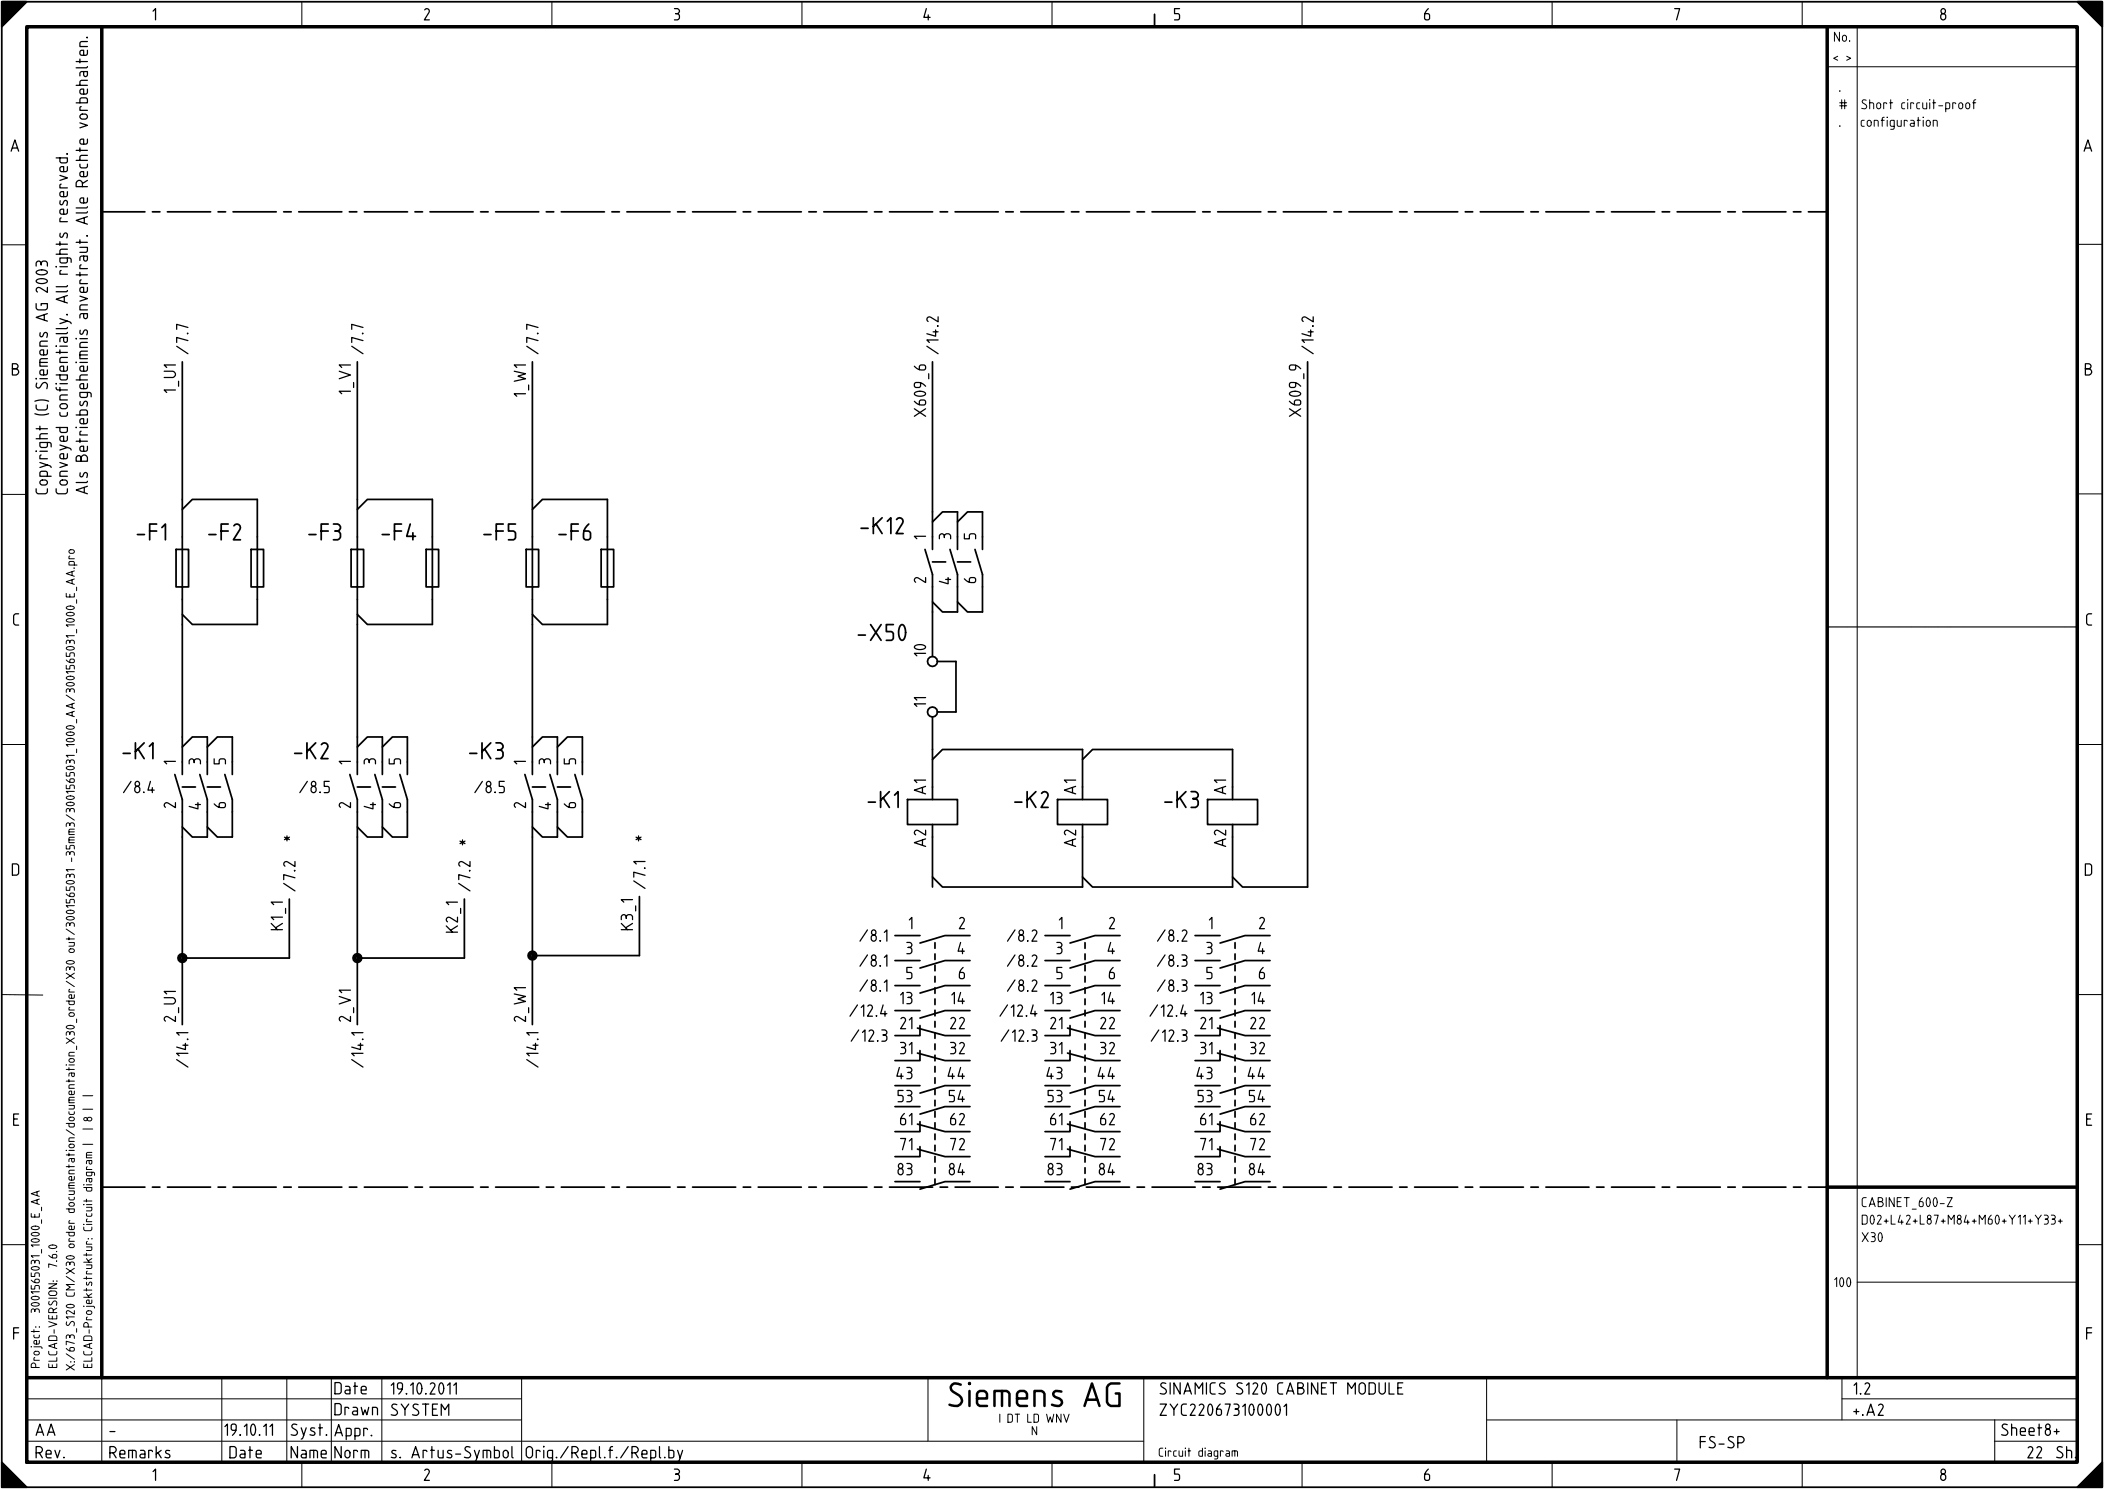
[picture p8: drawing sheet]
<svg xmlns="http://www.w3.org/2000/svg" width="421mm" height="298mm" viewBox="0 0 421 298" stroke-linecap="round" stroke-linejoin="round" font-family="sans-serif">
<g fill="none" stroke="#000" stroke-width=".35">
<path d="M.4 .3h420v297h-420zM.4 .3h5l-5 5zM.5 4.9h.1M.5 4.9h.2M.5 4.8h.2M.5 4.7h.3M.5 4.6h.4M.5 4.6h.5M.5 4.5h.5M.5 4.4h.6M.5 4.3h.7M.5 4.3h.8"/>
<path d="M.5 4.2h.8M.5 4.1h.9M.5 4h1M.5 3.9h1.1M.5 3.8h1.2M.5 3.8h1.3M.5 3.7h1.3M.5 3.6h1.4M.5 3.5h1.5M.5 3.5h1.6M.5 3.4h1.6M.5 3.3h1.7"/>
<path d="M.5 3.2h1.8M.5 3.2h1.9M.5 3.1h1.9M.5 3h2M.5 2.9h2.1M.5 2.9h2.2M.5 2.8h2.2M.5 2.7h2.3M.5 2.6h2.4M.5 2.6h2.5M.5 2.5h2.5M.5 2.4h2.6"/>
<path d="M.5 2.3h2.7M.5 2.3h2.8M.5 2.2h2.8M.5 2.1h2.9M.5 2h3M.5 2h3.1M.5 1.9h3.1M.5 1.8h3.2M.5 1.7h3.3M.5 1.7h3.4M.5 1.6h3.4M.5 1.5h3.5"/>
<path d="M.5 1.4h3.6M.5 1.3h3.7M.5 1.2h3.8M.5 1.2h3.9M.5 1.1h3.9M.5 1h4M.5 .9h4.1M.5 .9h4.2M.5 .8h4.2M.5 .7h4.3M.5 .6h4.4M.5 .6h4.5"/>
<path d="M.5 .5h4.5M.5 .4h4.6M.5 .3h4.7M230.9 2.9v2.4M415.4 .3h5v5zM415.5 .3h4.7M415.6 .4h4.6M415.7 .5h4.5M415.7 .6h4.5M415.8 .6h4.4M415.9 .7h4.3M416 .8h4.2"/>
<path d="M416 .9h4.2M416.1 .9h4.1M416.2 1h4M416.3 1.1h3.9M416.3 1.2h3.9M416.4 1.2h3.8M416.5 1.3h3.7M416.6 1.4h3.6M416.7 1.5h3.5M416.8 1.6h3.4M416.8 1.7h3.4M416.9 1.7h3.3"/>
<path d="M417 1.8h3.2M417.1 1.9h3.1M417.1 2h3.1M417.2 2h3M417.3 2.1h2.9M417.4 2.2h2.8M417.4 2.3h2.8M417.5 2.3h2.7M417.6 2.4h2.6M417.7 2.5h2.5M417.7 2.6h2.5M417.8 2.6h2.4"/>
<path d="M417.9 2.7h2.3M418 2.8h2.2M418 2.9h2.2M418.1 2.9h2.1M418.2 3h2M418.3 3.1h1.9M418.3 3.2h1.9M418.4 3.2h1.8M418.5 3.3h1.7M418.6 3.4h1.6M418.6 3.5h1.6M418.7 3.5h1.5"/>
<path d="M418.8 3.6h1.4M418.9 3.7h1.3M418.9 3.8h1.3M419 3.8h1.2M419.1 3.9h1.1M419.2 4h1M419.3 4.1h.9M419.4 4.2h.8M419.4 4.3h.8M419.5 4.3h.7M419.6 4.4h.6M419.7 4.5h.5"/>
<path d="M419.7 4.6h.5M419.8 4.6h.4M419.9 4.7h.3M420 4.8h.2M420 4.9h.2M420.1 4.9h.1M20.4 42.4h8.6M30.5 42.4h1.5M33.5 42.4h8.6M43.6 42.4h1.5M46.6 42.4h8.6M56.7 42.4h1.5"/>
<path d="M59.7 42.4h8.7M69.9 42.4h1.5M72.9 42.4h8.6M83 42.4h1.5M86 42.4h8.6M96.1 42.4h1.5M99.1 42.4h8.6M109.2 42.4h1.5M112.2 42.4h8.7M122.4 42.4h1.5M125.4 42.4h8.6M135.5 42.4h1.5"/>
<path d="M138.5 42.4h8.6M148.6 42.4h1.5M151.6 42.4h8.6M161.7 42.4h1.5M164.7 42.4h8.7M174.9 42.4h1.5M177.9 42.4h8.6M188 42.4h1.5M191 42.4h8.6M201.1 42.4h1.5M204.1 42.4h8.6M214.2 42.4h1.5"/>
<path d="M217.2 42.4h8.7M227.4 42.4h1.5M230.4 42.4h8.6M240.5 42.4h1.5M243.5 42.4h8.6M253.6 42.4h1.5M256.6 42.4h8.6M266.7 42.4h1.5M269.7 42.4h8.7M279.9 42.4h1.5M282.9 42.4h8.6M293 42.4h1.5"/>
<path d="M296 42.4h8.6M306.1 42.4h1.5M309.1 42.4h8.6M319.2 42.4h1.5M322.2 42.4h8.7M332.4 42.4h1.5M335.4 42.4h8.6M345.5 42.4h1.5M348.5 42.4h8.6M358.6 42.4h1.5M361.6 42.4h3.8M36.5 72.3v82.5"/>
<path d="M71.5 72.3v82.5M106.5 72.3v82.5M186.5 72.3v37.5M261.5 72.3v105h-13l-2-2M35.2 109.8h2.5v7.5h-2.5zM36.5 101.9l2-2h13v24.9h-13l-2-2M50.2 109.8h2.5v7.5h-2.5zM70.2 109.8h2.5v7.5h-2.5zM71.5 101.9l2-2h13v24.9h-13l-2-2M85.2 109.8h2.5v7.5h-2.5zM105.2 109.8h2.5v7.5h-2.5zM106.5 101.9l2-2h13v24.9h-13l-2-2"/>
<path d="M120.2 109.8h2.5v7.5h-2.5zM185 109.8l1.5 5.1v16.4M186.5 104.3l2-2h3v7.5M186.5 112.3h2.6M190 109.8l1.5 5.1v7.5h-3l-2-2M191.5 104.3l2-2h3v7.5M191.5 112.3h2.6M195 109.8l1.5 5.1v7.5h-3l-2-2M187.5 132.2h3.7v10.1h-3.7M35 154.8l1.5 5.1v45M36.5 149.3l2-2h3v7.5M36.5 157.3h2.6"/>
<path d="M40 154.8l1.5 5.1v7.5h-3l-2-2M41.5 149.3l2-2h3v7.5M41.5 157.3h2.6M45 154.8l1.5 5.1v7.5h-3l-2-2M70 154.8l1.5 5.1v45M71.5 149.3l2-2h3v7.5M71.5 157.3h2.6M75 154.8l1.5 5.1v7.5h-3l-2-2M76.5 149.3l2-2h3v7.5M76.5 157.3h2.6M80 154.8l1.5 5.1v7.5h-3l-2-2M105 154.8l1.5 5.1v45"/>
<path d="M106.5 149.3l2-2h3v7.5M106.5 157.3h2.6M110 154.8l1.5 5.1v7.5h-3l-2-2M111.5 149.3l2-2h3v7.5M111.5 157.3h2.6M115 154.8l1.5 5.1v7.5h-3l-2-2M181.5 159.9h10v4.9h-10zM186.5 151.8l2-2h28v10.1M186.5 143.3v16.6M211.5 159.9h10v4.9h-10zM216.5 151.8l2-2h28v10.1M241.5 159.9h10v4.9h-10z"/>
<path d="M57.9 179.8v11.7h-21.4M92.9 179.8v11.7h-21.4M127.9 179.2v11.9h-21.4M186.5 164.8v12.5M216.5 164.8v12.5h-28l-2-2M246.5 164.8v12.5h-28l-2-2M179 187h5M179 197.1h5M179 192h5M187 188.5v1.1M187 190.7v1.1M187 193v1.1"/>
<path d="M187 195.2v1.1M187 197.5v1.1M187 199.7v1.2M194 187h-5l-5 1.5M194 197.1h-5l-5 1.5M194 192h-5l-5 1.5M209 187h5M209 197.1h5M209 192h5M217 188.5v1.1M217 190.7v1.1M217 193v1.1"/>
<path d="M217 195.2v1.1M217 197.5v1.1M217 199.7v1.2M224 187h-5l-5 1.5M224 197.1h-5l-5 1.5M224 192h-5l-5 1.5M239 187h5M239 197.1h5M239 192h5M247 188.5v1.1M247 190.7v1.1M247 193v1.1"/>
<path d="M247 195.2v1.1M247 197.5v1.1M247 199.7v1.2M254 187h-5l-5 1.5M254 197.1h-5l-5 1.5M254 192h-5l-5 1.5M179 202h5M179 217.1h5M183.5 205.5l5.5 1.5h5M183.5 210.5l5.5 1.5h5M184 205v2h-5M184 210.1v1.9h-5"/>
<path d="M187 202v1.1M187 204.2v1.1M187 206.5v1.1M187 208.7v1.1M187 211v1.1M187 213.2v1.1M187 215.5v1.1M187 217.7v1.1M187 220v1.1M194 202h-5l-5 1.5M194 217.1h-5l-5 1.4M209 202h5"/>
<path d="M209 217.1h5M213.5 205.5l5.5 1.5h5M213.5 210.5l5.5 1.5h5M214 205v2h-5M214 210.1v1.9h-5M217 202v1.1M217 204.2v1.1M217 206.5v1.1M217 208.7v1.1M217 211v1.1M217 213.2v1.1M217 215.5v1.1"/>
<path d="M217 217.7v1.1M217 220v1.1M224 202h-5l-5 1.5M224 217.1h-5l-5 1.4M239 202h5M239 217.1h5M243.5 205.5l5.5 1.5h5M243.5 210.5l5.5 1.5h5M244 205v2h-5M244 210.1v1.9h-5M247 202v1.1M247 204.2v1.1"/>
<path d="M247 206.5v1.1M247 208.7v1.1M247 211v1.1M247 213.2v1.1M247 215.5v1.1M247 217.7v1.1M247 220v1.1M254 202h-5l-5 1.5M254 217.1h-5l-5 1.4M20.4 237.3h8.6M30.5 237.3h1.5M33.5 237.3h8.6"/>
<path d="M43.6 237.3h1.5M46.6 237.3h8.6M56.7 237.3h1.5M59.7 237.3h8.7M69.9 237.3h1.5M72.9 237.3h8.6M83 237.3h1.5M86 237.3h8.6M96.1 237.3h1.5M99.1 237.3h8.6M109.2 237.3h1.5M112.2 237.3h8.7"/>
<path d="M122.4 237.3h1.5M125.4 237.3h8.6M135.5 237.3h1.5M138.5 237.3h8.6M148.6 237.3h1.5M151.6 237.3h8.6M161.7 237.3h1.5M164.7 237.3h8.7M174.9 237.3h1.5M177.9 237.3h8.6M179 221.2h5M179 236.2h5"/>
<path d="M183.5 224.7l5.5 1.6h5M183.5 229.8l5.5 1.4h5M184 224.3v2h-5M184 229.2v2h-5M187 222.2v1.2M187 224.5v1.1M187 226.7v1.1M187 229v1.1M187 231.2v1.2M187 233.5v1.1M187 235.7v1.1M188 237.3h1.5"/>
<path d="M191 237.3h8.6M194 221.2h-5l-5 1.6M194 236.2h-5l-5 1.6M201.1 237.3h1.5M204.1 237.3h8.6M209 221.2h5M209 236.2h5M213.5 224.7l5.5 1.6h5M213.5 229.8l5.5 1.4h5M214 224.3v2h-5M214 229.2v2h-5M214.2 237.3h1.5"/>
<path d="M217 222.2v1.2M217 224.5v1.1M217 226.7v1.1M217 229v1.1M217 231.2v1.2M217 233.5v1.1M217 235.7v1.1M217.2 237.3h8.7M224 221.2h-5l-5 1.6M224 236.2h-5l-5 1.6M227.4 237.3h1.5M230.4 237.3h8.6"/>
<path d="M239 221.2h5M239 236.2h5M240.5 237.3h1.5M243.5 224.7l5.5 1.6h5M243.5 229.8l5.5 1.4h5M243.5 237.3h8.6M244 224.3v2h-5M244 229.2v2h-5M247 222.2v1.2M247 224.5v1.1M247 226.7v1.1M247 229v1.1"/>
<path d="M247 231.2v1.2M247 233.5v1.1M247 235.7v1.1M253.6 237.3h1.5M254 221.2h-5l-5 1.6M254 236.2h-5l-5 1.6M256.6 237.3h8.6M266.7 237.3h1.5M269.7 237.3h8.7M279.9 237.3h1.5M282.9 237.3h8.6M293 237.3h1.5"/>
<path d="M296 237.3h8.6M306.1 237.3h1.5M309.1 237.3h8.6M319.2 237.3h1.5M322.2 237.3h8.7M332.4 237.3h1.5M335.4 237.3h8.6M345.5 237.3h1.5M348.5 237.3h8.6M358.6 237.3h1.5M361.6 237.3h3.8M.4 292.4l5 4.9h-5z"/>
<path d="M.5 297.3h4.6M.5 297.2h4.5M.5 297.1h4.5M.5 297.1h4.4M.5 297h4.4M.5 297h4.3M.5 296.9h4.2M.5 296.8h4.2M.5 296.8h4.1M.5 296.7h4.1M.5 296.7h4M.5 296.6h3.9"/>
<path d="M.5 296.5h3.9M.5 296.5h3.8M.5 296.4h3.8M.5 296.4h3.7M.5 296.3h3.6M.5 296.2h3.6M.5 296.2h3.5M.5 296.1h3.5M.5 296.1h3.4M.5 296h3.4M.5 296h3.3M.5 295.9h3.3"/>
<path d="M.5 295.9h3.2M.5 295.8h3.1M.5 295.7h3.1M.5 295.7h3M.5 295.6h3M.5 295.6h2.9M.5 295.5h2.8M.5 295.4h2.8M.5 295.4h2.7M.5 295.3h2.7M.5 295.3h2.6M.5 295.2h2.5"/>
<path d="M.5 295.1h2.5M.5 295.1h2.4M.5 295h2.4M.5 295h2.3M.5 294.9h2.2M.5 294.8h2.2M.5 294.8h2.1M.5 294.7h2.1M.5 294.7h2M.5 294.6h1.9M.5 294.5h1.9M.5 294.5h1.8"/>
<path d="M.5 294.4h1.8M.5 294.4h1.7M.5 294.3h1.6M.5 294.2h1.6M.5 294.2h1.5M.5 294.1h1.5M.5 294.1h1.4M.5 294h1.3M.5 293.9h1.3M.5 293.9h1.2M.5 293.8h1.2M.5 293.8h1.1"/>
<path d="M.5 293.7h1M.5 293.6h1M.5 293.6h.9M.5 293.5h.9M.5 293.5h.8M.5 293.4h.8M.5 293.4h.7M.5 293.3h.7M.5 293.3h.6M.5 293.2h.5M.5 293.1h.5M.5 293.1h.4"/>
<path d="M.5 293h.4M.5 293h.3M.5 292.9h.2M.5 292.8h.2M.5 292.8h.1M.5 292.7h.1M230.9 294.8v2.5M415.4 297.3l5-4.9v4.9zM415.6 297.3h4.6M415.7 297.2h4.5M415.7 297.1h4.5M415.8 297.1h4.4"/>
<path d="M415.8 297h4.4M415.9 297h4.3M416 296.9h4.2M416 296.8h4.2M416.1 296.8h4.1M416.1 296.7h4.1M416.2 296.7h4M416.3 296.6h3.9M416.3 296.5h3.9M416.4 296.5h3.8M416.4 296.4h3.8M416.5 296.4h3.7"/>
<path d="M416.6 296.3h3.6M416.6 296.2h3.6M416.7 296.2h3.5M416.7 296.1h3.5M416.8 296.1h3.4M416.8 296h3.4M416.9 296h3.3M416.9 295.9h3.3M417 295.9h3.2M417.1 295.8h3.1M417.1 295.7h3.1M417.2 295.7h3"/>
<path d="M417.2 295.6h3M417.3 295.6h2.9M417.4 295.5h2.8M417.4 295.4h2.8M417.5 295.4h2.7M417.5 295.3h2.7M417.6 295.3h2.6M417.7 295.2h2.5M417.7 295.1h2.5M417.8 295.1h2.4M417.8 295h2.4M417.9 295h2.3"/>
<path d="M418 294.9h2.2M418 294.8h2.2M418.1 294.8h2.1M418.1 294.7h2.1M418.2 294.7h2M418.3 294.6h1.9M418.3 294.5h1.9M418.4 294.5h1.8M418.4 294.4h1.8M418.5 294.4h1.7M418.6 294.3h1.6M418.6 294.2h1.6"/>
<path d="M418.7 294.2h1.5M418.7 294.1h1.5M418.8 294.1h1.4M418.9 294h1.3M418.9 293.9h1.3M419 293.9h1.2M419 293.8h1.2M419.1 293.8h1.1M419.2 293.7h1M419.2 293.6h1M419.3 293.6h.9M419.3 293.5h.9"/>
<path d="M419.4 293.5h.8M419.4 293.4h.8M419.5 293.4h.7M419.5 293.3h.7M419.6 293.3h.6M419.7 293.2h.5M419.7 293.1h.5M419.8 293.1h.4M419.8 293h.4M419.9 293h.3M420 292.9h.2M420 292.8h.2"/>
<path d="M420.1 292.8h.1M420.1 292.7h.1"/>
<circle cx="186.5" cy="132.2" r="1"/>
<circle cx="186.5" cy="142.3" r="1"/>
<circle cx="36.5" cy="191.5" r=".38"/>
<circle cx="36.5" cy="191.5" r=".63"/>
<circle cx="36.5" cy="191.5" r=".87"/>
<circle cx="71.5" cy="191.5" r=".62"/>
<circle cx="71.5" cy="191.5" r=".87"/>
<circle cx="71.5" cy="191.5" r=".38"/>
<circle cx="106.5" cy="191.1" r=".38"/>
<circle cx="106.5" cy="191" r=".63"/>
<circle cx="106.5" cy="191.1" r=".88"/>
</g>
<path d="M5.4 5.3h410v287.1h-410zM20.4 5.3v270.1M365.4 5.3v270.1M365.4 237.3h50M5.4 275.4h410" fill="none" stroke="#000" stroke-width=".7"/>
<g fill="none" stroke="#000" stroke-width=".2">
<path d="M60.4 .3v5M110.4 .3v5M160.4 .3v5M210.4 .3v5M260.4 .3v5M310.4 .3v5M360.4 .3v5M365.4 13.3h50M371.4 5.3v270.1M.4 48.9h5M415.4 48.8h5M.4 98.8h5"/>
<path d="M415.4 98.7h5M365.4 125.3h.1M365.5 125.3h.1M365.6 125.3h.1M365.7 125.3h.1M365.8 125.3h.1M365.9 125.3h.1M366 125.3h.1M366.1 125.3h.1M366.2 125.3h.1M366.3 125.3h.1M366.4 125.3h.1"/>
<path d="M366.5 125.3h.1M366.6 125.3h.1M366.7 125.3h.1M366.8 125.3h.1M366.9 125.3h.1M367 125.3h.1M367.1 125.3h.1M367.2 125.3h.1M367.3 125.3h.1M367.4 125.3h.1M367.5 125.3h.1M367.6 125.3h.1"/>
<path d="M367.7 125.3h.1M367.8 125.3h.1M367.9 125.3h.1M368 125.3h.1M368.1 125.3h.1M368.2 125.3h.1M368.3 125.3h.1M368.4 125.3h.1M368.5 125.3h.1M368.6 125.3h.1M368.7 125.3h.1M368.8 125.3h.1"/>
<path d="M368.9 125.3h.1M369 125.3h.1M369.1 125.3h.1M369.2 125.3h.1M369.3 125.3h.1M369.4 125.3h.1M369.5 125.3h.1M369.6 125.3h.1M369.7 125.3h.1M369.8 125.3h.1M369.9 125.3h.1M370 125.3h.1"/>
<path d="M370.1 125.3h.1M370.2 125.3h.1M370.3 125.3h.1M370.4 125.3h.1M370.5 125.3h.1M370.6 125.3h.1M370.7 125.3h.1M370.8 125.3h.1M370.9 125.3h.1M371 125.3h.1M371.1 125.3h.1M371.2 125.3h.1"/>
<path d="M371.3 125.3h.1M371.4 125.3h.1M371.5 125.3h.1M371.6 125.3h.1M371.7 125.3h.1M371.8 125.3h.1M371.9 125.3h.1M372 125.3h.1M372.1 125.3h.1M372.2 125.3h.1M372.3 125.3h.1M372.4 125.3h.1"/>
<path d="M372.5 125.3h.1M372.6 125.3h.1M372.7 125.3h.1M372.8 125.3h.1M372.9 125.3h.1M373 125.3h.1M373.1 125.3h.1M373.2 125.3h.1M373.3 125.3h.1M373.4 125.3h.1M373.5 125.3h.1M373.6 125.3h.1"/>
<path d="M373.7 125.3h.1M373.8 125.3h.1M373.9 125.3h.1M374 125.3h.1M374.1 125.3h.1M374.2 125.3h.1M374.3 125.3h.1M374.4 125.3h.1M374.5 125.3h.1M374.6 125.3h.1M374.7 125.3h.1M374.8 125.3h.1"/>
<path d="M374.9 125.3h.1M375 125.3h.1M375.1 125.3h.1M375.2 125.3h.1M375.3 125.3h.1M375.4 125.3h.1M375.5 125.3h.1M375.6 125.3h.1M375.7 125.3h.1M375.8 125.3h.1M375.9 125.3h.1M376 125.3h.1"/>
<path d="M376.1 125.3h.1M376.2 125.3h.1M376.3 125.3h.1M376.4 125.3h.1M376.5 125.3h.1M376.6 125.3h.1M376.7 125.3h.1M376.8 125.3h.1M376.9 125.3h.1M377 125.3h.1M377.1 125.3h.1M377.2 125.3h.1"/>
<path d="M377.3 125.3h.1M377.4 125.3h.1M377.5 125.3h.1M377.6 125.3h.1M377.7 125.3h.1M377.8 125.3h.1M377.9 125.3h.1M378 125.3h.1M378.1 125.3h.1M378.2 125.3h.1M378.3 125.3h.1M378.4 125.3h.1"/>
<path d="M378.5 125.3h.1M378.6 125.3h.1M378.7 125.3h.1M378.8 125.3h.1M378.9 125.3h.1M379 125.3h.1M379.1 125.3h.1M379.2 125.3h.1M379.3 125.3h.1M379.4 125.3h.1M379.5 125.3h.1M379.6 125.3h.1"/>
<path d="M379.7 125.3h.1M379.8 125.3h.1M379.9 125.3h.1M380 125.3h.1M380.1 125.3h.1M380.2 125.3h.1M380.3 125.3h.1M380.4 125.3h.1M380.5 125.3h.1M380.6 125.3h.1M380.7 125.3h.1M380.8 125.3h.1"/>
<path d="M380.9 125.3h.1M381 125.3h.1M381.1 125.3h.1M381.2 125.3h.1M381.3 125.3h.1M381.4 125.3h.1M381.5 125.3h.1M381.6 125.3h.1M381.7 125.3h.1M381.8 125.3h.1M381.9 125.3h.1M382 125.3h.1"/>
<path d="M382.1 125.3h.1M382.2 125.3h.1M382.3 125.3h.1M382.4 125.3h.1M382.5 125.3h.1M382.6 125.3h.1M382.7 125.3h.1M382.8 125.3h.1M382.9 125.3h.1M383 125.3h.1M383.1 125.3h.1M383.2 125.3h.1"/>
<path d="M383.3 125.3h.1M383.4 125.3h.1M383.5 125.3h.1M383.6 125.3h.1M383.7 125.3h.1M383.8 125.3h.1M383.9 125.3h.1M384 125.3h.1M384.1 125.3h.1M384.2 125.3h.1M384.3 125.3h.1M384.4 125.3h.1"/>
<path d="M384.5 125.3h.1M384.6 125.3h.1M384.7 125.3h.1M384.8 125.3h.1M384.9 125.3h.1M385 125.3h.1M385.1 125.3h.1M385.2 125.3h.1M385.3 125.3h.1M385.4 125.3h.1M385.5 125.3h.1M385.6 125.3h.1"/>
<path d="M385.7 125.3h.1M385.8 125.3h.1M385.9 125.3h.1M386 125.3h.1M386.1 125.3h.1M386.2 125.3h.1M386.3 125.3h.1M386.4 125.3h.1M386.5 125.3h.1M386.6 125.3h.1M386.7 125.3h.1M386.8 125.3h.1"/>
<path d="M386.9 125.3h.1M387 125.3h.1M387.1 125.3h.1M387.2 125.3h.1M387.3 125.3h.1M387.4 125.3h.1M387.5 125.3h.1M387.6 125.3h.1M387.7 125.3h.1M387.8 125.3h.1M387.9 125.3h.1M388 125.3h.1"/>
<path d="M388.1 125.3h.1M388.2 125.3h.1M388.3 125.3h.1M388.4 125.3h.1M388.5 125.3h.1M388.6 125.3h.1M388.7 125.3h.1M388.8 125.3h.1M388.9 125.3h.1M389 125.3h.1M389.1 125.3h.1M389.2 125.3h.1"/>
<path d="M389.3 125.3h.1M389.4 125.3h.1M389.5 125.3h.1M389.6 125.3h.1M389.7 125.3h.1M389.8 125.3h.1M389.9 125.3h.1M390 125.3h.1M390.1 125.3h.1M390.2 125.3h.1M390.3 125.3h.1M390.4 125.3h.1"/>
<path d="M390.5 125.3h.1M390.6 125.3h.1M390.7 125.3h.1M390.8 125.3h.1M390.9 125.3h.1M391 125.3h.1M391.1 125.3h.1M391.2 125.3h.1M391.3 125.3h.1M391.4 125.3h.1M391.5 125.3h.1M391.6 125.3h.1"/>
<path d="M391.7 125.3h.1M391.8 125.3h.1M391.9 125.3h.1M392 125.3h.1M392.1 125.3h.1M392.2 125.3h.1M392.3 125.3h.1M392.4 125.3h.1M392.5 125.3h.1M392.6 125.3h.1M392.7 125.3h.1M392.8 125.3h.1"/>
<path d="M392.9 125.3h.1M393 125.3h.1M393.1 125.3h.1M393.2 125.3h.1M393.3 125.3h.1M393.4 125.3h.1M393.5 125.3h.1M393.6 125.3h.1M393.7 125.3h.1M393.8 125.3h.1M393.9 125.3h.1M394 125.3h.1"/>
<path d="M394.1 125.3h.1M394.2 125.3h.1M394.3 125.3h.1M394.4 125.3h.1M394.5 125.3h.1M394.6 125.3h.1M394.7 125.3h.1M394.8 125.3h.1M394.9 125.3h.1M395 125.3h.1M395.1 125.3h.1M395.2 125.3h.1"/>
<path d="M395.3 125.3h.1M395.4 125.3h.1M395.5 125.3h.1M395.6 125.3h.1M395.7 125.3h.1M395.8 125.3h.1M395.9 125.3h.1M396 125.3h.1M396.1 125.3h.1M396.2 125.3h.1M396.3 125.3h.1M396.4 125.3h.1"/>
<path d="M396.5 125.3h.1M396.6 125.3h.1M396.7 125.3h.1M396.8 125.3h.1M396.9 125.3h.1M397 125.3h.1M397.1 125.3h.1M397.2 125.3h.1M397.3 125.3h.1M397.4 125.3h.1M397.5 125.3h.1M397.6 125.3h.1"/>
<path d="M397.7 125.3h.1M397.8 125.3h.1M397.9 125.3h.1M398 125.3h.1M398.1 125.3h.1M398.2 125.3h.1M398.3 125.3h.1M398.4 125.3h.1M398.5 125.3h.1M398.6 125.3h.1M398.7 125.3h.1M398.8 125.3h.1"/>
<path d="M398.9 125.3h.1M399 125.3h.1M399.1 125.3h.1M399.2 125.3h.1M399.3 125.3h.1M399.4 125.3h.1M399.5 125.3h.1M399.6 125.3h.1M399.7 125.3h.1M399.8 125.3h.1M399.9 125.3h.1M400 125.3h.1"/>
<path d="M400.1 125.3h.1M400.2 125.3h.1M400.3 125.3h.1M400.4 125.3h.1M400.5 125.3h.1M400.6 125.3h.1M400.7 125.3h.1M400.8 125.3h.1M400.9 125.3h.1M401 125.3h.1M401.1 125.3h.1M401.2 125.3h.1"/>
<path d="M401.3 125.3h.1M401.4 125.3h.1M401.5 125.3h.1M401.6 125.3h.1M401.7 125.3h.1M401.8 125.3h.1M401.9 125.3h.1M402 125.3h.1M402.1 125.3h.1M402.2 125.3h.1M402.3 125.3h.1M402.4 125.3h.1"/>
<path d="M402.5 125.3h.1M402.6 125.3h.1M402.7 125.3h.1M402.8 125.3h.1M402.9 125.3h.1M403 125.3h.1M403.1 125.3h.1M403.2 125.3h.1M403.3 125.3h.1M403.4 125.3h.1M403.5 125.3h.1M403.6 125.3h.1"/>
<path d="M403.7 125.3h.1M403.8 125.3h.1M403.9 125.3h.1M404 125.3h.1M404.1 125.3h.1M404.2 125.3h.1M404.3 125.3h.1M404.4 125.3h.1M404.5 125.3h.1M404.6 125.3h.1M404.7 125.3h.1M404.8 125.3h.1"/>
<path d="M404.9 125.3h.1M405 125.3h.1M405.1 125.3h.1M405.2 125.3h.1M405.3 125.3h.1M405.4 125.3h.1M405.5 125.3h.1M405.6 125.3h.1M405.7 125.3h.1M405.8 125.3h.1M405.9 125.3h.1M406 125.3h.1"/>
<path d="M406.1 125.3h.1M406.2 125.3h.1M406.3 125.3h.1M406.4 125.3h.1M406.5 125.3h.1M406.6 125.3h.1M406.7 125.3h.1M406.8 125.3h.1M406.9 125.3h.1M407 125.3h.1M407.1 125.3h.1M407.2 125.3h.1"/>
<path d="M407.3 125.3h.1M407.4 125.3h.1M407.5 125.3h.1M407.6 125.3h.1M407.7 125.3h.1M407.8 125.3h.1M407.9 125.3h.1M408 125.3h.1M408.1 125.3h.1M408.2 125.3h.1M408.3 125.3h.1M408.4 125.3h.1"/>
<path d="M408.5 125.3h.1M408.6 125.3h.1M408.7 125.3h.1M408.8 125.3h.1M408.9 125.3h.1M409 125.3h.1M409.1 125.3h.1M409.2 125.3h.1M409.3 125.3h.1M409.4 125.3h.1M409.5 125.3h.1M409.6 125.3h.1"/>
<path d="M409.7 125.3h.1M409.8 125.3h.1M409.9 125.3h.1M410 125.3h.1M410.1 125.3h.1M410.2 125.3h.1M410.3 125.3h.1M410.4 125.3h.1M410.5 125.3h.1M410.6 125.3h.1M410.7 125.3h.1M410.8 125.3h.1"/>
<path d="M410.9 125.3h.1M411 125.3h.1M411.1 125.3h.1M411.2 125.3h.1M411.3 125.3h.1M411.4 125.3h.1M411.5 125.3h.1M411.6 125.3h.1M411.7 125.3h.1M411.8 125.3h.1M411.9 125.3h.1M412 125.3h.1"/>
<path d="M412.1 125.3h.1M412.2 125.3h.1M412.3 125.3h.1M412.4 125.3h.1M412.5 125.3h.1M412.6 125.3h.1M412.7 125.3h.1M412.8 125.3h.1M412.9 125.3h.1M413 125.3h.1M413.1 125.3h.1M413.2 125.3h.1"/>
<path d="M413.3 125.3h.1M413.4 125.3h.1M413.5 125.3h.1M413.6 125.3h.1M413.7 125.3h.1M413.8 125.3h.1M413.9 125.3h.1M414 125.3h.1M414.1 125.3h.1M414.2 125.3h.1M414.3 125.3h.1M414.4 125.3h.1"/>
<path d="M414.5 125.3h.1M414.6 125.3h.1M414.7 125.3h.1M414.8 125.3h.1M414.9 125.3h.1M415 125.3h.1M415.1 125.3h.1M415.2 125.3h.1M415.3 125.3h.1M.4 148.9h5M415.4 148.9h5M.4 198.9h8.2"/>
<path d="M415.4 198.9h5M.4 248.8h5M371.4 256.3h44M415.4 248.8h5M5.4 279.7h98.9M20.4 275.4v17M44.4 275.4v17M57.4 275.4v17M66.3 275.4v17M76.4 275.4v17M104.3 275.4v17M185.6 275.4v12.7"/>
<path d="M228.7 275.4v17M297.3 275.4v17M368.3 275.4v8.5M368.3 279.7h47.1M5.4 283.9h98.9M5.4 288.1h223.3M60.4 292.4v4.9M110.4 292.4v4.9M160.4 292.4v4.9M210.4 292.4v4.9M260.4 292.4v4.9M297.3 283.9h118.1"/>
<path d="M310.4 292.4v4.9M335.3 283.9v8.5M360.4 292.4v4.9M398.8 288.1h16.6M398.9 283.8v8.6"/>
</g>
<text font-size="5" x="189.6" y="281.4">Siemens AG</text>
<g font-size="3.5">
<text x="172" y="106.8">-K12</text>
<text x="27.3" y="108.1">-F1</text>
<text x="41.6" y="108.1">-F2</text>
<text x="61.6" y="108.1">-F3</text>
<text x="76.3" y="108.1">-F4</text>
<text x="96.6" y="108.1">-F5</text>
<text x="111.6" y="108.1">-F6</text>
<text x="171.5" y="128.2">-X50</text>
<text x="24.5" y="151.8">-K1</text>
<text x="58.8" y="151.8">-K2</text>
<text x="93.8" y="151.8">-K3</text>
<text x="173.5" y="161.6">-K1</text>
<text x="202.8" y="161.6">-K2</text>
<text x="232.8" y="161.6">-K3</text>
</g>
<g font-size="2.5">
<text x="30.5" y="4.1">1</text>
<text x="84.7" y="4.1">2</text>
<text x="134.7" y="4.1">3</text>
<text x="184.6" y="4.1">4</text>
<text x="234.7" y="4.1">5</text>
<text x="284.7" y="4.1">6</text>
<text x="334.7" y="4.1">7</text>
<text x="387.9" y="4.1">8</text>
<text x="2.1" y="30.3">A</text>
<text x="416.6" y="30.3">A</text>
<text x="37.7" y="70.8" transform="rotate(-90 37.7 70.8)">/7.7</text>
<text x="72.7" y="70.8" transform="rotate(-90 72.7 70.8)">/7.7</text>
<text x="107.7" y="70.8" transform="rotate(-90 107.7 70.8)">/7.7</text>
<text x="187.7" y="70.8" transform="rotate(-90 187.7 70.8)">/14.2</text>
<text x="262.7" y="70.8" transform="rotate(-90 262.7 70.8)">/14.2</text>
<text x="2.4" y="75.1">B</text>
<text x="416.9" y="75.1">B</text>
<text x="35.2" y="78.6" transform="rotate(-90 35.2 78.6)">1_U1</text>
<text x="70.2" y="78.8" transform="rotate(-90 70.2 78.8)">1_V1</text>
<text x="105.2" y="79.4" transform="rotate(-90 105.2 79.4)">1_W1</text>
<text x="185.2" y="83.4" transform="rotate(-90 185.2 83.4)">X609_6</text>
<text x="260.2" y="83.4" transform="rotate(-90 260.2 83.4)">X609_9</text>
<text x="9.6" y="98.8" transform="rotate(-90 9.6 98.8)">Copyright (C) Siemens AG 2003</text>
<text x="13.6" y="98.8" transform="rotate(-90 13.6 98.8)">Conveyed confidentially. All rights reserved.</text>
<text x="17.6" y="98.8" transform="rotate(-90 17.6 98.8)">Als Betriebsgeheimnis anvertraut. Alle Rechte vorbehalten.</text>
<text x="185.2" y="107.8" transform="rotate(-90 185.2 107.8)">1</text>
<text x="190.2" y="107.8" transform="rotate(-90 190.2 107.8)">3</text>
<text x="195.2" y="107.8" transform="rotate(-90 195.2 107.8)">5</text>
<text x="185.2" y="116.6" transform="rotate(-90 185.2 116.6)">2</text>
<text x="190.2" y="116.9" transform="rotate(-90 190.2 116.9)">4</text>
<text x="195.2" y="116.6" transform="rotate(-90 195.2 116.6)">6</text>
<text x="2.6" y="125.1">C</text>
<text x="417.1" y="125.1">C</text>
<text x="185.2" y="131.3" transform="rotate(-90 185.2 131.3)">10</text>
<text x="185.2" y="141.4" transform="rotate(-90 185.2 141.4)">11</text>
<text x="35.2" y="152.8" transform="rotate(-90 35.2 152.8)">1</text>
<text x="40.2" y="152.8" transform="rotate(-90 40.2 152.8)">3</text>
<text x="45.2" y="152.8" transform="rotate(-90 45.2 152.8)">5</text>
<text x="70.2" y="152.8" transform="rotate(-90 70.2 152.8)">1</text>
<text x="75.2" y="152.8" transform="rotate(-90 75.2 152.8)">3</text>
<text x="80.2" y="152.8" transform="rotate(-90 80.2 152.8)">5</text>
<text x="105.2" y="152.8" transform="rotate(-90 105.2 152.8)">1</text>
<text x="110.2" y="152.8" transform="rotate(-90 110.2 152.8)">3</text>
<text x="115.2" y="152.8" transform="rotate(-90 115.2 152.8)">5</text>
<text x="24.6" y="158.6">/8.4</text>
<text x="35.2" y="161.6" transform="rotate(-90 35.2 161.6)">2</text>
<text x="40.2" y="161.9" transform="rotate(-90 40.2 161.9)">4</text>
<text x="45.2" y="161.6" transform="rotate(-90 45.2 161.6)">6</text>
<text x="59.8" y="158.6">/8.5</text>
<text x="70.2" y="161.6" transform="rotate(-90 70.2 161.6)">2</text>
<text x="75.2" y="161.9" transform="rotate(-90 75.2 161.9)">4</text>
<text x="80.2" y="161.6" transform="rotate(-90 80.2 161.6)">6</text>
<text x="94.8" y="158.6">/8.5</text>
<text x="105.2" y="161.6" transform="rotate(-90 105.2 161.6)">2</text>
<text x="110.2" y="161.9" transform="rotate(-90 110.2 161.9)">4</text>
<text x="115.2" y="161.6" transform="rotate(-90 115.2 161.6)">6</text>
<text x="185.2" y="158.8" transform="rotate(-90 185.2 158.8)">A1</text>
<text x="215.2" y="158.8" transform="rotate(-90 215.2 158.8)">A1</text>
<text x="245.2" y="158.8" transform="rotate(-90 245.2 158.8)">A1</text>
<text x="56.8" y="168.5">*</text>
<text x="91.9" y="169.3">*</text>
<text x="127.1" y="168.5">*</text>
<text x="185.2" y="169.4" transform="rotate(-90 185.2 169.4)">A2</text>
<text x="215.2" y="169.4" transform="rotate(-90 215.2 169.4)">A2</text>
<text x="245.2" y="169.4" transform="rotate(-90 245.2 169.4)">A2</text>
<text x="2.4" y="175.1">D</text>
<text x="59.1" y="178.2" transform="rotate(-90 59.1 178.2)">/7.2</text>
<text x="94.1" y="178.2" transform="rotate(-90 94.1 178.2)">/7.2</text>
<text x="129.1" y="177.8" transform="rotate(-90 129.1 177.8)">/7.1</text>
<text x="416.9" y="175.1">D</text>
<text x="56.6" y="186" transform="rotate(-90 56.6 186)">K1_1</text>
<text x="126.6" y="186" transform="rotate(-90 126.6 186)">K3_1</text>
<text x="181.7" y="185.8">1</text>
<text x="191.7" y="185.8">2</text>
<text x="211.7" y="185.8">1</text>
<text x="221.7" y="185.8">2</text>
<text x="241.7" y="185.8">1</text>
<text x="251.7" y="185.8">2</text>
<text x="91.6" y="186.5" transform="rotate(-90 91.6 186.5)">K2_1</text>
<text x="171.8" y="188.3">/8.1</text>
<text x="181.2" y="190.8">3</text>
<text x="191.5" y="190.8">4</text>
<text x="201.3" y="188.3">/8.2</text>
<text x="211.2" y="190.8">3</text>
<text x="221.5" y="190.8">4</text>
<text x="231.3" y="188.3">/8.2</text>
<text x="241.2" y="190.8">3</text>
<text x="251.5" y="190.8">4</text>
<text x="171.8" y="193.3">/8.1</text>
<text x="181.2" y="195.8">5</text>
<text x="191.7" y="195.8">6</text>
<text x="201.3" y="193.3">/8.2</text>
<text x="211.2" y="195.8">5</text>
<text x="221.7" y="195.8">6</text>
<text x="231.3" y="193.3">/8.3</text>
<text x="241.2" y="195.8">5</text>
<text x="251.7" y="195.8">6</text>
<text x="169.8" y="203.3">/12.4</text>
<text x="171.8" y="198.3">/8.1</text>
<text x="180" y="200.8">13</text>
<text x="190.2" y="200.8">14</text>
<text x="199.8" y="203.3">/12.4</text>
<text x="201.3" y="198.3">/8.2</text>
<text x="210" y="200.8">13</text>
<text x="220.2" y="200.8">14</text>
<text x="229.8" y="203.3">/12.4</text>
<text x="231.3" y="198.3">/8.3</text>
<text x="240" y="200.8">13</text>
<text x="250.2" y="200.8">14</text>
<text x="35.2" y="204.4" transform="rotate(-90 35.2 204.4)">2_U1</text>
<text x="70.2" y="204.4" transform="rotate(-90 70.2 204.4)">2_V1</text>
<text x="105.2" y="204.4" transform="rotate(-90 105.2 204.4)">2_W1</text>
<text x="170.1" y="208.3">/12.3</text>
<text x="180" y="205.8">21</text>
<text x="190" y="205.8">22</text>
<text x="200.1" y="208.3">/12.3</text>
<text x="210" y="205.8">21</text>
<text x="220" y="205.8">22</text>
<text x="230.1" y="208.3">/12.3</text>
<text x="240" y="205.8">21</text>
<text x="250" y="205.8">22</text>
<text x="37.7" y="213.5" transform="rotate(-90 37.7 213.5)">/14.1</text>
<text x="72.7" y="213.5" transform="rotate(-90 72.7 213.5)">/14.1</text>
<text x="107.7" y="213.5" transform="rotate(-90 107.7 213.5)">/14.1</text>
<text x="179.2" y="215.8">43</text>
<text x="180" y="210.8">31</text>
<text x="189.5" y="215.8">44</text>
<text x="190" y="210.8">32</text>
<text x="209.2" y="215.8">43</text>
<text x="210" y="210.8">31</text>
<text x="219.5" y="215.8">44</text>
<text x="220" y="210.8">32</text>
<text x="239.2" y="215.8">43</text>
<text x="240" y="210.8">31</text>
<text x="249.5" y="215.8">44</text>
<text x="250" y="210.8">32</text>
<text x="179.5" y="220.4">53</text>
<text x="189.7" y="220.4">54</text>
<text x="209.5" y="220.4">53</text>
<text x="219.7" y="220.4">54</text>
<text x="239.5" y="220.4">53</text>
<text x="249.7" y="220.4">54</text>
<text x="2.6" y="225.1">E</text>
<text x="180" y="225">61</text>
<text x="190" y="225">62</text>
<text x="210" y="225">61</text>
<text x="220" y="225">62</text>
<text x="240" y="225">61</text>
<text x="250" y="225">62</text>
<text x="417.1" y="225.1">E</text>
<text x="180" y="230">71</text>
<text x="190" y="230">72</text>
<text x="210" y="230">71</text>
<text x="220" y="230">72</text>
<text x="240" y="230">71</text>
<text x="250" y="230">72</text>
<text x="179.5" y="235">83</text>
<text x="189.7" y="235">84</text>
<text x="209.5" y="235">83</text>
<text x="219.7" y="235">84</text>
<text x="239.5" y="235">83</text>
<text x="249.7" y="235">84</text>
<text x="2.6" y="267.9">F</text>
<text x="417.1" y="267.9">F</text>
<text x="66.9" y="278.8">Date</text>
<text x="78.1" y="278.8">19.10.2011</text>
<text x="231.9" y="278.8">SINAMICS S120 CABINET MODULE</text>
<text x="370.6" y="278.8">1.2</text>
<text x="7.1" y="287.1">AA</text>
<text x="21.9" y="287.1">-</text>
<text x="44.9" y="287.1">19.10.11</text>
<text x="58.1" y="287.1">Syst.</text>
<text x="66.9" y="283">Drawn</text>
<text x="66.9" y="287.2">Appr.</text>
<text x="78.1" y="283.1">SYSTEM</text>
<text x="231.9" y="283.1">ZYC220673100001</text>
<text x="370.6" y="283.1">+.A2</text>
<text x="400.1" y="287.1">Sheet8+</text>
<text x="7.1" y="291.6">Rev.</text>
<text x="21.9" y="291.6">Remarks</text>
<text x="45.9" y="291.6">Date</text>
<text x="58.1" y="291.6">Name</text>
<text x="66.9" y="291.6">Norm</text>
<text x="78.1" y="291.6">s. Artus-Symbol</text>
<text x="105.1" y="291.6">Orig./Repl.f./Repl.by</text>
<text x="339.9" y="289.6">FS-SP</text>
<text x="405.4" y="291.6">22</text>
<text x="411.1" y="291.6">Sh.</text>
<text x="30.5" y="296.1">1</text>
<text x="84.7" y="296.1">2</text>
<text x="134.7" y="296.1">3</text>
<text x="184.6" y="296.1">4</text>
<text x="234.7" y="296.1">5</text>
<text x="284.7" y="296.1">6</text>
<text x="334.7" y="296.1">7</text>
<text x="387.9" y="296.1">8</text>
</g>
<g font-size="2">
<text x="366.7" y="8.4">No.</text>
<text x="366.6" y="12.4">&lt; &gt;</text>
<text x="367.8" y="18.3">.</text>
<text x="367.8" y="21.9">#</text>
<text x="372.2" y="21.9">Short circuit-proof</text>
<text x="367.8" y="25.4">.</text>
<text x="372.1" y="25.4">configuration</text>
<text x="372.3" y="241.3">CABINET_600-Z</text>
<text x="372.3" y="244.8">D02+L42+L87+M84+M60+Y11+Y33+</text>
<text x="372.3" y="248.3">X30</text>
<text x="366.8" y="257.3">100</text>
</g>
<g font-size="1.8">
<text x="18.5" y="219.2" transform="rotate(-90 18.5 219.2)">|</text>
<text x="18.5" y="225.8" transform="rotate(-90 18.5 225.8)">| 8 |</text>
<text x="11.5" y="253.5" transform="rotate(-90 11.5 253.5)">7.6.0</text>
<text x="8" y="262.5" transform="rotate(-90 8 262.5)">3001565031_1000_E_AA</text>
<text x="8" y="273.5" transform="rotate(-90 8 273.5)">Project:</text>
<text x="11.5" y="273.5" transform="rotate(-90 11.5 273.5)">ELCAD-VERSION:</text>
<text x="15" y="274" transform="rotate(-90 15 274)">X:/673_S120 CM/X30 order documentation/documentation_X30_order/X30 out/3001565031 -35mm3/3001565031_1000_AA/3001565031_1000_E_AA.pro</text>
<text x="18.5" y="273.5" transform="rotate(-90 18.5 273.5)">ELCAD-Projektstruktur: Circuit diagram |</text>
<text x="199.8" y="284.4">I DT LD WNV</text>
<text x="206.3" y="286.9">N</text>
<text x="231.7" y="291.2">Circuit diagram</text>
</g>
</svg>
